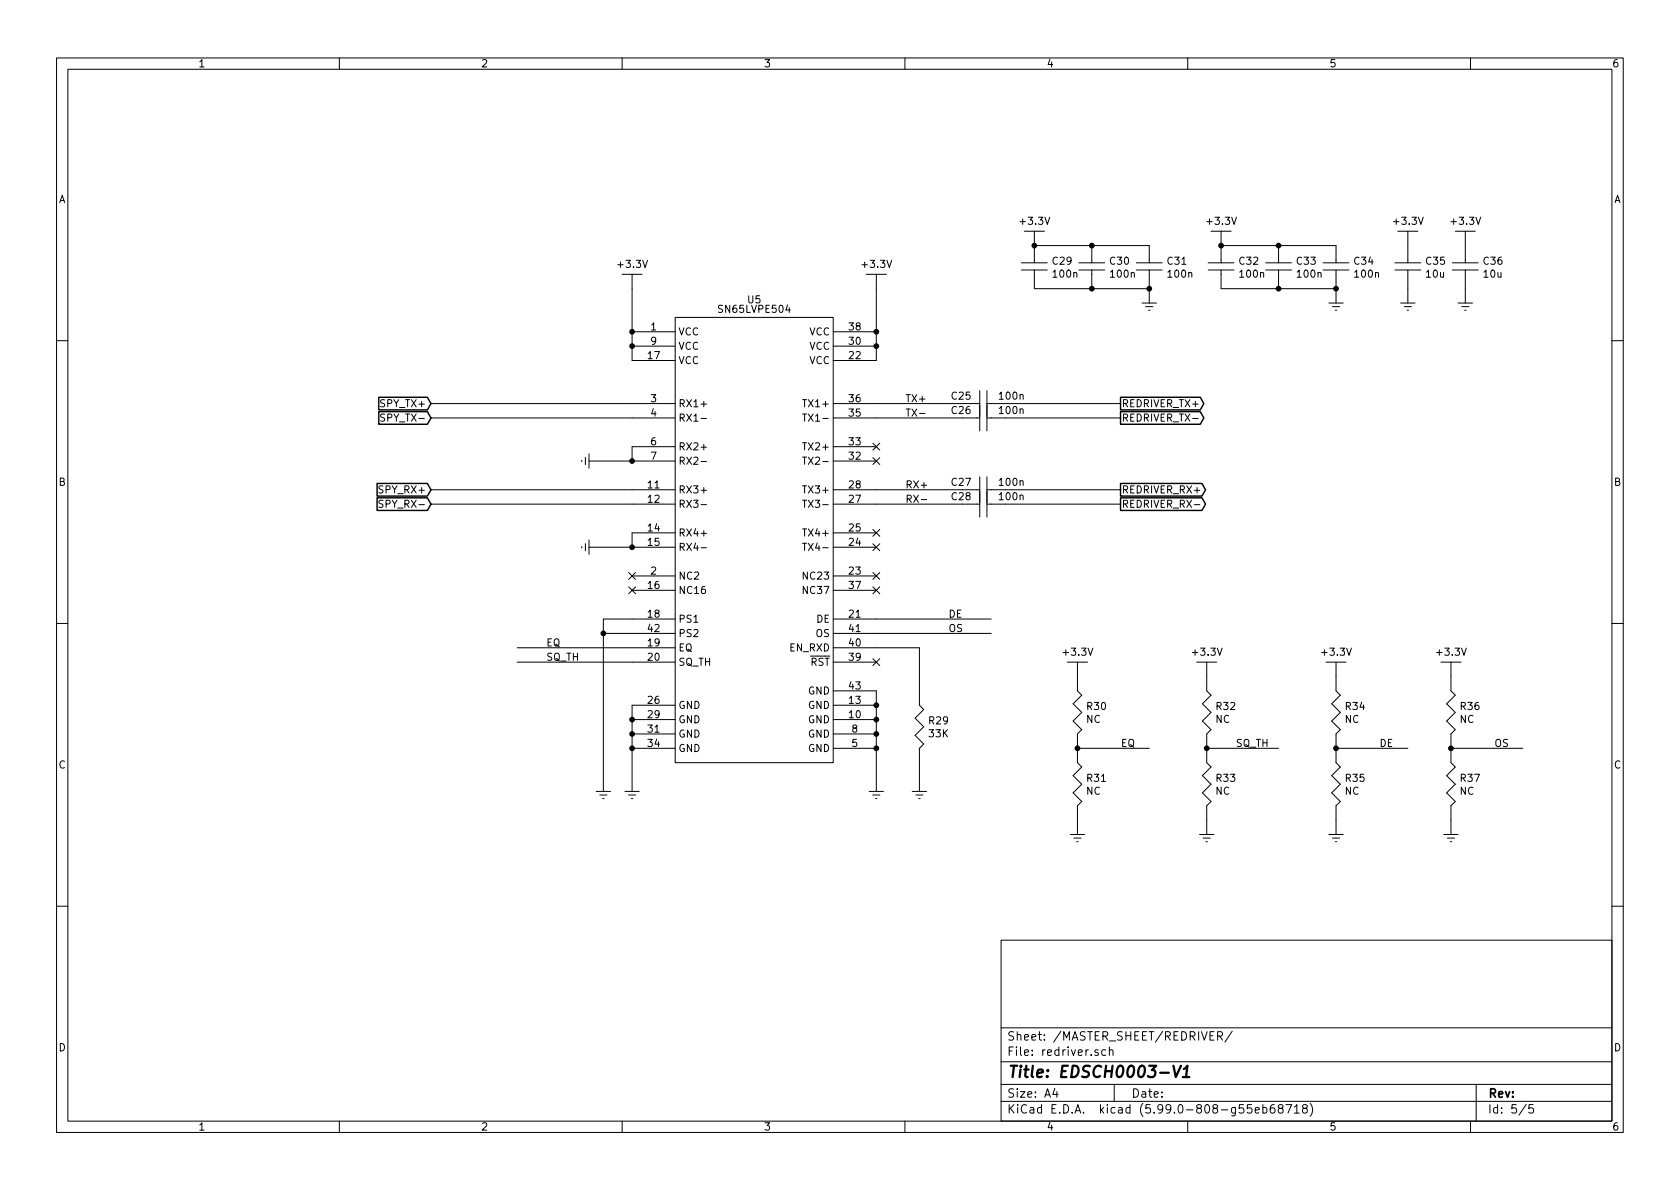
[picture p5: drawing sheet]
<svg xmlns="http://www.w3.org/2000/svg" width="297mm" height="210mm" viewBox="0 0 297 210" stroke-linecap="round" stroke-linejoin="round" font-family="sans-serif">
<g fill="none" stroke="#000" stroke-width=".18">
<path d="M10 10.2h277v190.1h-277zM12 12.2h273v186.1h-273zM60 10.2v2M110 10.2v2M160 10.2v2M210 10.2v2M260 10.2v2M110 48.5h3.5M111.8 48.5v15.2h7.6M111.8 58.7h7.6M119.4 56.1h27.9v78.8h-27.9zM147.3 58.7h7.6"/>
<path d="M153.2 48.5h3.5M154.9 48.5v15.2h-7.6M180.6 47.7h4.6M180.6 46.5h4.6M181.1 40.9h3.6M182.9 43.4h20.3v3.1M182.9 40.9v5.6M182.9 47.7v3.3h20.3M190.8 47.7h4.5M190.8 46.5h4.5M193 43.4v3.1M193 47.7v3.3"/>
<path d="M200.9 47.7h4.6M200.9 46.5h4.6M201.9 53.6h2.6M202.6 54.2h1.2M203.1 54.9h.2M203.2 47.7v5.9M213.6 47.7h4.6M213.6 46.5h4.6M214.1 40.9h3.6M215.9 43.4h20.3v3.1M215.9 40.9v5.6M215.9 47.7v3.3h20.3"/>
<path d="M223.8 47.7h4.5M223.8 46.5h4.5M226.1 43.4v3.1M226.1 47.7v3.3M233.9 47.7h4.6M233.9 46.5h4.6M234.9 53.6h2.6M235.6 54.2h1.3M236.1 54.9h.2M236.2 47.7v5.9M246.6 47.7h4.6M246.6 46.5h4.6"/>
<path d="M247.1 40.9h3.6M247.6 53.6h2.6M248.3 54.2h1.3M248.8 54.9h.2M248.9 40.9v5.6M248.9 47.7v5.9M256.8 47.7h4.6M256.8 46.5h4.6M257.3 40.9h3.6M257.8 53.6h2.5M258.4 54.2h1.3M259 54.9h.2"/>
<path d="M259.1 40.9v5.6M259.1 47.7v5.9M10 60.2h2M68 73.3l-.5-.1-.2 .3 .1 .3 .6 .2v.4l-.2 .1-.5-.1M76.2 71.4h43.2M76.2 73.9h43.2M111.8 61.2h7.6M119.4 79h-7.6v2.5M124 71.5h.9M124 74h.9M124 79.1h.9M141.9 78.3h.7"/>
<path d="M141.9 73.2h.7M141.9 70.7h.7M142.3 73.2v1.3M147.3 71.4h25.9M147.3 73.9h25.9M147.3 61.2h7.6M147.3 79h7.6M154.3 78.4l1.2 1.2M155.5 78.4l-1.2 1.2M162.6 73.1h.9M173.2 69.1v7.1M174.5 71.4h23.6"/>
<path d="M174.5 69.1v7.1M174.5 73.9h23.6M210.9 74h.9M285 60.2h2M67.7 88.5h-.5l-.1 .1v.3l.5 .3 .1 .3-.2 .2h-.5M76.2 86.6h43.2M76.2 89.1h43.2M102.9 81.4v.3M102.9 96.6v.3M103.5 80.9v1.3M103.5 96.1v1.3M104.1 80.3v2.5"/>
<path d="M104.1 95.5v2.5M104.1 96.8h15.3M104.1 81.5h15.3M119.4 94.2h-7.6v2.6M124 86.7h.9M124 89.2h.9M124 94.3h.9M124 96.9h.9M124 81.6h.9M141.9 96.1h.7M141.9 93.5h.7M141.9 88.5h.7"/>
<path d="M141.9 85.9h.7M141.9 80.8h.7M142.3 80.8v1.3M142.3 88.5v1.2M142.3 96.1v1.2M147.3 86.6h25.9M147.3 89.1h25.9M147.3 94.2h7.6M147.3 96.8h7.6M147.3 81.5h7.6M154.3 80.9l1.2 1.2M154.3 93.6l1.2 1.2"/>
<path d="M154.3 96.2l1.2 1.2M155.5 80.9l-1.2 1.2M155.5 93.6l-1.2 1.2M155.5 96.2l-1.2 1.2M162.9 88.4h.9M173.2 84.3v7.1M174.5 84.3v7.1M174.5 86.6h23.6M174.5 89.1h23.6M211.2 89.2h.9M10 110.2h2M91.4 117.1h28"/>
<path d="M91.4 114.5h28M106.7 112h12.7M111.2 103.8l1.2 1.2M111.2 101.2l1.2 1.3M111.8 104.4h7.6M111.8 101.8h7.6M112.4 103.8l-1.2 1.2M112.4 101.2l-1.2 1.3M119.4 109.5h-12.7v30.4M147.3 114.5h15.3v10.2l.7 .8-1.5 1.5 1.5 1.5-1.5 1.5 1.5 1.6-.7 .7v7.6M147.3 117.1h7.6M147.3 104.4h7.6"/>
<path d="M147.3 109.5h28M147.3 101.8h7.6M147.3 112h28M154.3 116.5l1.2 1.2M154.3 103.8l1.2 1.2M154.3 101.2l1.2 1.3M155.5 103.8l-1.2 1.2M155.5 101.2l-1.2 1.3M155.5 116.5l-1.2 1.2M188.7 117.1h3.6M190.5 117.1v5.1l.8 .7-1.6 1.6 1.6 1.5-1.6 1.5 1.6 1.5-.8 .8v5.1l.8 .7-1.6 1.6 1.6 1.5-1.6 1.5 1.6 1.5-.8 .8v5.1M211.6 117.1h3.5"/>
<path d="M213.4 117.1v5.1l.7 .7-1.5 1.6 1.5 1.5-1.5 1.5 1.5 1.5-.7 .8v5.1l.7 .7-1.5 1.6 1.5 1.5-1.5 1.5 1.5 1.5-.7 .8v5.1M234.4 117.1h3.6M236.2 117.1v5.1l.8 .7-1.5 1.6 1.5 1.5-1.5 1.5 1.5 1.5-.8 .8v5.1l.8 .7-1.5 1.6 1.5 1.5-1.5 1.5 1.5 1.5-.8 .8v5.1M254.8 117.1h3.5M256.5 117.1v5.1l.8 .7-1.5 1.6 1.5 1.5-1.5 1.5 1.5 1.5-.8 .8v5.1l.8 .7-1.5 1.6 1.5 1.5-1.5 1.5 1.5 1.5-.8 .8v5.1M285 110.2h2M105.4 139.9h2.5M110.5 139.9h2.5M111.8 127.2h7.6M111.8 129.8h7.6M111.8 132.3h7.6M119.4 124.7h-7.6v15.2"/>
<path d="M147.3 127.2h7.6M147.3 124.7h7.6M147.3 129.8h7.6M147.3 132.3h7.6M147.3 122.2h7.6v17.7M153.7 139.9h2.5M161.3 139.9h2.5M190.5 132.3h12.7M213.4 132.3h12.7M236.2 132.3h12.7M256.5 132.3h12.7M106 140.6h1.3"/>
<path d="M106.6 141.2h.2M111.1 140.6h1.3M111.6 141.2h.3M154.3 140.6h1.3M154.8 141.2h.3M161.9 140.6h1.3M162.4 141.2h.3M189.2 147.6h2.6M189.9 148.2h1.2M190.4 148.8h.2M212.1 147.6h2.5M212.7 148.2h1.3"/>
<path d="M213.2 148.8h.3M234.9 147.6h2.6M235.6 148.2h1.3M236.1 148.8h.2M255.3 147.6h2.5M255.9 148.2h1.3M256.4 148.8h.3M10 160.2h2M177 166.3h108v32h-108zM285 160.2h2M60 198.3v2M110 198.3v2"/>
<path d="M160 198.3v2M177 194.8h108M177 191.8h108M177 187.8h108M177 181.8h108M186.5 192.5l-.4 1h1M186.9 193v1M194.1 185.7l-.3-.1-.2 .2v.3l.5 .1v.4h-.5M195.5 185.7l-.4-.1-.3 .3v.4l.1 .3h.6M196.1 185.8l.3-.2 .3 .1 .1 .9M196.1 185.1v1.5M197 191.8v3"/>
<path d="M210 198.3v2M215.3 183.2l.7-.1 .1-.2v-.3l-.2-.2h-.6v1.5M215.6 183.2l.5 .7M217.9 182.4l-1.3 1.9M221.3 195.3h-.7l-.1 .7 .2-.1 .5 .1 .2 .2-.1 .5-.2 .1-.6-.1M221.9 196.3l.7-.1v-.3l-.5-.1-.2 .2 .1 .8h.6M223.3 195.9l.4-.1 .3 .3v.4l-.1 .3h-.6M223.3 195.3v1.5M225.3 195.3a.59 .59 0 0 0-.7 .7v.5l.1 .3h.4l.3-.1v-.5l-.1-.2-.4-.1-.3 .3M226.3 196l-.3-.3 .1-.2 .2-.2 .4 .1 .2 .2-.1 .2-.7 .2-.1 .3v.2l.3 .3h.3l.3-.3-.1-.4-.2-.1M227.4 195.3h1l-.7 1.5M228.9 195.8l.4-.5v1.5"/>
<path d="M228.9 196.8h.8M230.6 196l-.3-.3 .1-.2 .2-.2 .4 .1 .1 .2v.2l-.7 .2-.1 .3v.2l.3 .3h.3l.2-.3v-.2l-.2-.3M231.6 195.1a1.72 1.72 0 0 1 0 2.3M260 198.3v2M261 191.8v6.5M269.9 195.3l-1.3 1.9M271.1 195.3h-.7l-.1 .7 .2-.1 .5 .1 .1 .2v.5l-.2 .1-.6-.1"/>
</g>
<path d="M205.1 189.7h1.6M207.5 188.5l.4 2 .9-2M209.1 190.5h1.2M209.3 189l.7-.5-.3 2" fill="none" stroke="#000" stroke-width=".4"/>
<path d="M67 72.8h8.6l.6 1.1-.6 1.1h-8.6zM67 70.3h8.6l.6 1.1-.6 1.1h-8.6zM198.1 70.3h14.1l.6 1.1-.6 1.1h-14.1zM198.1 72.8h14.1l.6 1.1-.6 1.1h-14.1zM66.7 88h8.9l.6 1.1-.6 1.2h-8.9zM66.7 85.5h8.9l.6 1.1-.6 1.1h-8.9zM198.1 85.5h14.4l.7 1.1-.7 1.1h-14.4zM198.1 88h14.4l.7 1.1-.7 1.2h-14.4z" fill="none" stroke="#000" stroke-width=".25"/>
<g fill="#000" stroke="#000" stroke-width=".25">
<circle cx="111.8" cy="58.7" r=".38"/>
<circle cx="154.9" cy="58.7" r=".38"/>
<circle cx="182.9" cy="43.4" r=".38"/>
<circle cx="193" cy="43.4" r=".38"/>
<circle cx="193" cy="51" r=".38"/>
<circle cx="203.2" cy="51" r=".38"/>
<circle cx="215.9" cy="43.4" r=".38"/>
<circle cx="226.1" cy="43.4" r=".38"/>
<circle cx="226.1" cy="51" r=".38"/>
<circle cx="236.2" cy="51" r=".38"/>
<circle cx="111.8" cy="61.2" r=".38"/>
<circle cx="154.9" cy="61.2" r=".38"/>
<circle cx="111.8" cy="96.8" r=".38"/>
<circle cx="111.8" cy="81.5" r=".38"/>
<circle cx="106.7" cy="112" r=".38"/>
<circle cx="111.8" cy="129.8" r=".38"/>
<circle cx="111.8" cy="132.3" r=".38"/>
<circle cx="111.8" cy="127.2" r=".38"/>
<circle cx="154.9" cy="132.3" r=".38"/>
<circle cx="154.9" cy="129.8" r=".38"/>
<circle cx="154.9" cy="124.7" r=".38"/>
<circle cx="154.9" cy="127.2" r=".38"/>
<circle cx="190.5" cy="132.3" r=".38"/>
<circle cx="213.4" cy="132.3" r=".38"/>
<circle cx="236.2" cy="132.3" r=".38"/>
<circle cx="256.5" cy="132.3" r=".38"/>
</g>
<text font-size="2.8" x="178" y="190.6">Title: EDSCH0003-V1</text>
<g font-size="2.1">
<text x="178" y="184">Sheet: /MASTER_SHEET/REDRIVER/</text>
<text x="178" y="186.7">File: redriver.sch</text>
<text x="178" y="196.9">KiCad E.D.A. kicad (5.99.0-808-g55eb68718)</text>
<text x="178" y="194.1">Size: A4</text>
<text x="200" y="194.1">Date:</text>
<text x="263" y="194.1">Rev:</text>
<text x="263" y="196.9">Id: 5/5</text>
</g>
<g font-size="1.8">
<text x="35" y="11.9">1</text>
<text x="85" y="11.9">2</text>
<text x="135" y="11.9">3</text>
<text x="185" y="11.9">4</text>
<text x="235" y="11.9">5</text>
<text x="285" y="11.9">6</text>
<text x="10.3" y="35.9">A</text>
<text x="285.3" y="35.9">A</text>
<text x="180.5" y="39.7">+3.3V</text>
<text x="213.6" y="39.7">+3.3V</text>
<text x="246.6" y="39.7">+3.3V</text>
<text x="256.7" y="39.7">+3.3V</text>
<text x="109.4" y="47.4">+3.3V</text>
<text x="152.6" y="47.4">+3.3V</text>
<text x="186.2" y="46.8">C29</text>
<text x="196.3" y="46.8">C30</text>
<text x="206.5" y="46.8">C31</text>
<text x="219.2" y="46.8">C32</text>
<text x="229.3" y="46.8">C33</text>
<text x="239.5" y="46.8">C34</text>
<text x="252.2" y="46.8">C35</text>
<text x="262.4" y="46.8">C36</text>
<text x="132.2" y="53.6">U5</text>
<text x="186.3" y="49.1">100n</text>
<text x="196.5" y="49.1">100n</text>
<text x="206.6" y="49.1">100n</text>
<text x="219.3" y="49.1">100n</text>
<text x="229.5" y="49.1">100n</text>
<text x="239.6" y="49.1">100n</text>
<text x="252.2" y="49.1">10u</text>
<text x="262.4" y="49.1">10u</text>
<text x="115.1" y="58.4">1</text>
<text x="119.9" y="59.3">VCC</text>
<text x="127.4" y="55.3">SN65LVPE504</text>
<text x="143.1" y="59.3">VCC</text>
<text x="150.1" y="58.4">38</text>
<text x="114.6" y="63.5">17</text>
<text x="115.1" y="61">9</text>
<text x="119.9" y="64.4">VCC</text>
<text x="119.9" y="61.8">VCC</text>
<text x="143.1" y="64.4">VCC</text>
<text x="143.1" y="61.8">VCC</text>
<text x="150.1" y="63.5">22</text>
<text x="150.1" y="61">30</text>
<text x="115.1" y="71.1">3</text>
<text x="150.1" y="71.1">36</text>
<text x="160" y="71.1">TX+</text>
<text x="168.3" y="70.7">C25</text>
<text x="176.8" y="70.7">100n</text>
<text x="67.6" y="72">SPY_TX+</text>
<text x="68" y="74.5">SPY_TX-</text>
<text x="115.1" y="73.7">4</text>
<text x="119.9" y="72">RX1+</text>
<text x="119.9" y="74.5">RX1-</text>
<text x="142.5" y="72">TX1+</text>
<text x="143" y="74.5">TX1-</text>
<text x="150.1" y="73.7">35</text>
<text x="160" y="73.7">TX-</text>
<text x="168.3" y="73.2">C26</text>
<text x="176.8" y="73.2">100n</text>
<text x="198.3" y="72">REDRIVER_TX+</text>
<text x="198.3" y="74.5">REDRIVER_TX-</text>
<text x="115.1" y="78.7">6</text>
<text x="115.1" y="81.3">7</text>
<text x="119.9" y="79.6">RX2+</text>
<text x="119.9" y="82.2">RX2-</text>
<text x="142.5" y="79.6">TX2+</text>
<text x="143" y="82.2">TX2-</text>
<text x="150.1" y="81.3">32</text>
<text x="150.1" y="78.7">33</text>
<text x="10.3" y="85.9">B</text>
<text x="67.4" y="87.2">SPY_RX+</text>
<text x="67.8" y="89.8">SPY_RX-</text>
<text x="114.6" y="86.4">11</text>
<text x="114.6" y="88.9">12</text>
<text x="119.9" y="87.2">RX3+</text>
<text x="119.9" y="89.8">RX3-</text>
<text x="142.5" y="87.2">TX3+</text>
<text x="143" y="89.8">TX3-</text>
<text x="150.1" y="88.9">27</text>
<text x="150.1" y="86.4">28</text>
<text x="160" y="86.4">RX+</text>
<text x="160" y="88.9">RX-</text>
<text x="168.3" y="85.9">C27</text>
<text x="168.3" y="88.4">C28</text>
<text x="176.8" y="85.9">100n</text>
<text x="176.8" y="88.4">100n</text>
<text x="198.3" y="87.2">REDRIVER_RX+</text>
<text x="198.3" y="89.8">REDRIVER_RX-</text>
<text x="285.3" y="85.9">B</text>
<text x="114.6" y="94">14</text>
<text x="119.9" y="94.9">RX4+</text>
<text x="142.5" y="94.9">TX4+</text>
<text x="150.1" y="94">25</text>
<text x="114.6" y="96.5">15</text>
<text x="115.1" y="101.6">2</text>
<text x="119.9" y="97.4">RX4-</text>
<text x="143" y="97.4">TX4-</text>
<text x="150.1" y="101.6">23</text>
<text x="150.1" y="96.5">24</text>
<text x="114.6" y="104.1">16</text>
<text x="119.9" y="105">NC16</text>
<text x="119.9" y="102.5">NC2</text>
<text x="142.3" y="102.5">NC23</text>
<text x="142.3" y="105">NC37</text>
<text x="150.1" y="104.1">37</text>
<text x="114.6" y="109.2">18</text>
<text x="114.6" y="111.8">42</text>
<text x="119.9" y="110.1">PS1</text>
<text x="119.9" y="112.6">PS2</text>
<text x="144.3" y="112.6">OS</text>
<text x="144.4" y="110.1">DE</text>
<text x="150.1" y="109.2">21</text>
<text x="150.1" y="111.8">41</text>
<text x="167.6" y="111.8">OS</text>
<text x="167.6" y="109.2">DE</text>
<text x="96.5" y="114.3">EQ</text>
<text x="96.5" y="116.8">SQ_TH</text>
<text x="114.6" y="114.3">19</text>
<text x="114.6" y="116.8">20</text>
<text x="119.9" y="115.2">EQ</text>
<text x="119.9" y="117.7">SQ_TH</text>
<text x="139.6" y="115.2">EN_RXD</text>
<text x="143.3" y="117.7">RST</text>
<text x="150.1" y="116.8">39</text>
<text x="150.1" y="114.3">40</text>
<text x="188.2" y="115.9">+3.3V</text>
<text x="211" y="115.9">+3.3V</text>
<text x="233.9" y="115.9">+3.3V</text>
<text x="254.2" y="115.9">+3.3V</text>
<text x="114.6" y="124.5">26</text>
<text x="119.9" y="125.3">GND</text>
<text x="142.9" y="125.3">GND</text>
<text x="142.9" y="122.8">GND</text>
<text x="150.1" y="124.5">13</text>
<text x="150.1" y="121.9">43</text>
<text x="192.2" y="125.5">R30</text>
<text x="215.1" y="125.5">R32</text>
<text x="238" y="125.5">R34</text>
<text x="258.3" y="125.5">R36</text>
<text x="114.6" y="127">29</text>
<text x="114.6" y="129.5">31</text>
<text x="119.9" y="127.9">GND</text>
<text x="119.9" y="130.4">GND</text>
<text x="142.9" y="127.9">GND</text>
<text x="142.9" y="130.4">GND</text>
<text x="150.1" y="127">10</text>
<text x="150.6" y="129.5">8</text>
<text x="164.3" y="128.1">R29</text>
<text x="164.3" y="130.4">33K</text>
<text x="192" y="127.8">NC</text>
<text x="214.9" y="127.8">NC</text>
<text x="237.8" y="127.8">NC</text>
<text x="258.1" y="127.8">NC</text>
<text x="10.3" y="135.9">C</text>
<text x="114.6" y="132.1">34</text>
<text x="119.9" y="133">GND</text>
<text x="142.9" y="133">GND</text>
<text x="150.6" y="132.1">5</text>
<text x="198.1" y="132.1">EQ</text>
<text x="218.4" y="132.1">SQ_TH</text>
<text x="243.8" y="132.1">DE</text>
<text x="264.2" y="132.1">OS</text>
<text x="285.3" y="135.9">C</text>
<text x="192" y="140.5">NC</text>
<text x="192.2" y="138.2">R31</text>
<text x="214.9" y="140.5">NC</text>
<text x="215.1" y="138.2">R33</text>
<text x="237.8" y="140.5">NC</text>
<text x="238" y="138.2">R35</text>
<text x="258.1" y="140.5">NC</text>
<text x="258.3" y="138.2">R37</text>
<text x="10.3" y="185.9">D</text>
<text x="285.3" y="185.9">D</text>
<text x="35" y="199.9">1</text>
<text x="85" y="199.9">2</text>
<text x="135" y="199.9">3</text>
<text x="185" y="199.9">4</text>
<text x="235" y="199.9">5</text>
<text x="285" y="199.9">6</text>
</g>
</svg>
